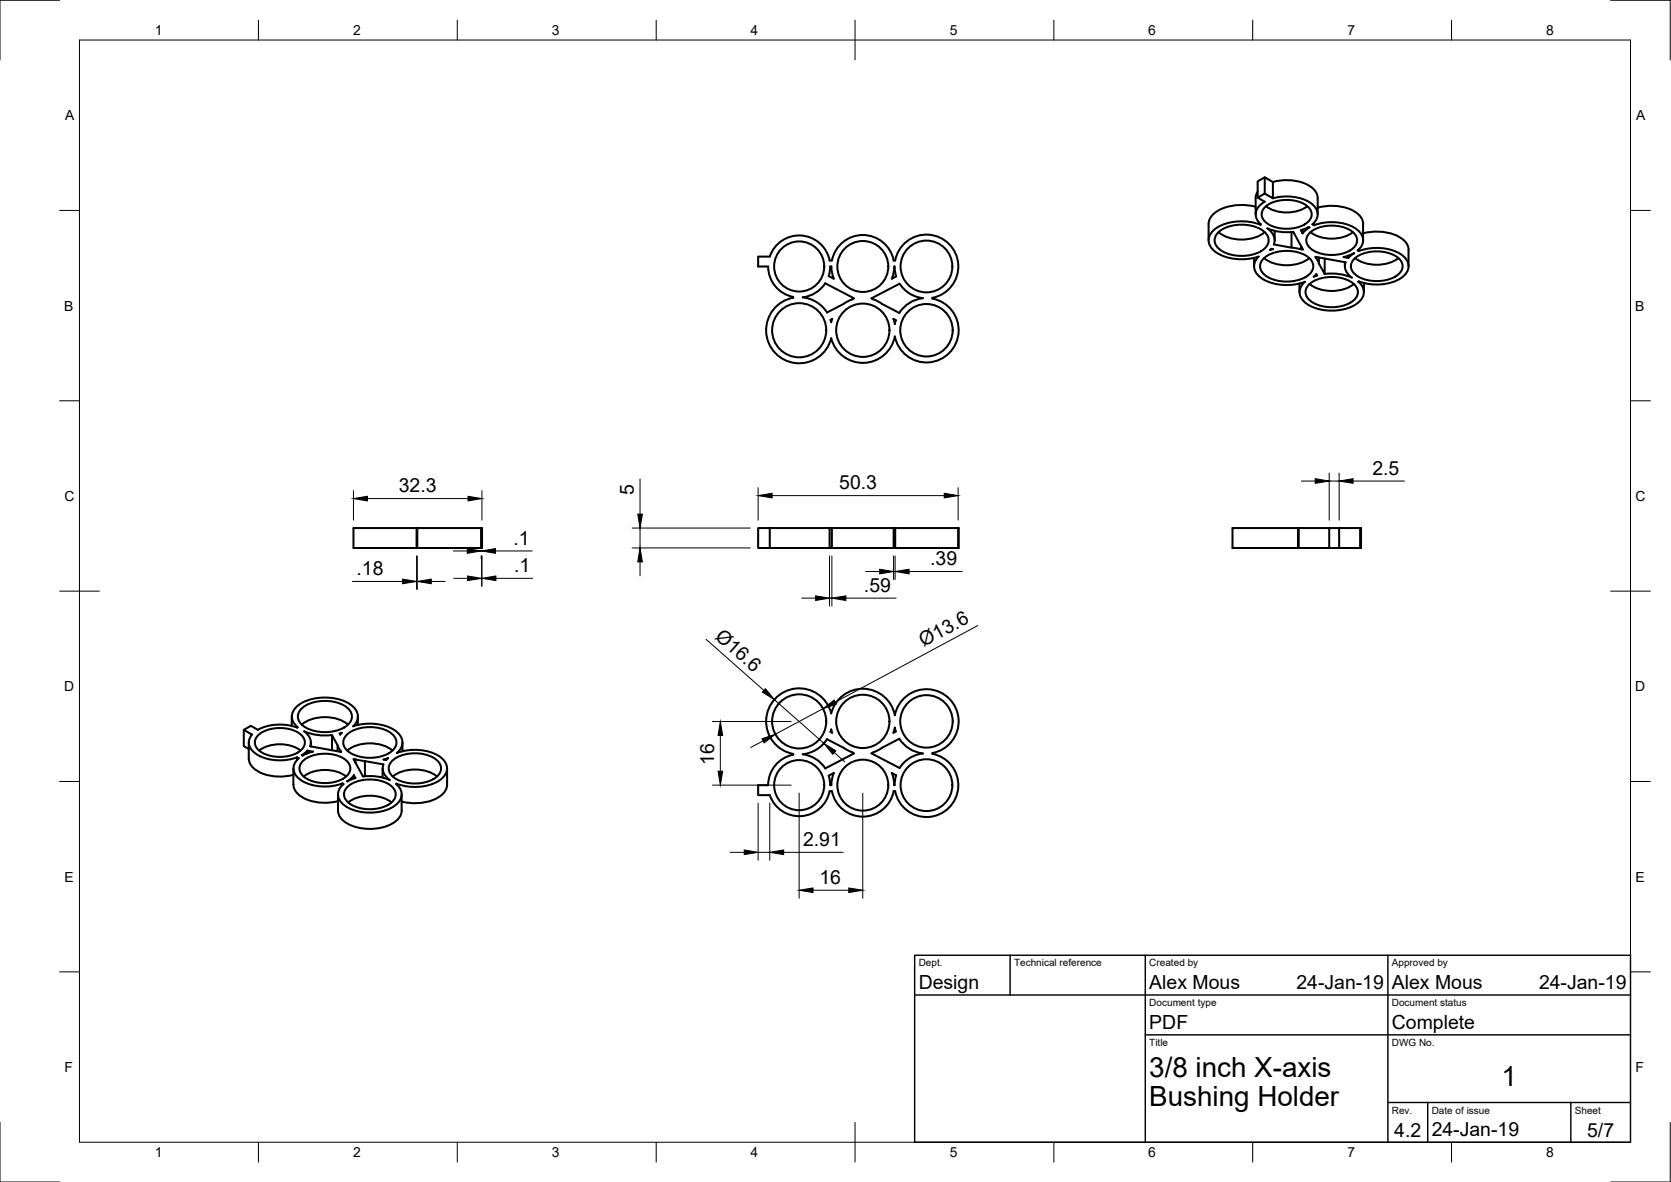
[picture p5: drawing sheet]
<svg xmlns="http://www.w3.org/2000/svg" width="420mm" height="297mm" viewBox="0 0 420 297" stroke-linecap="round" stroke-linejoin="round" font-family="sans-serif">
<!-- layer: Visible -->
<g fill="none" stroke="#000" stroke-width=".51">
<path d="M306.4 58.3a9.9 9.9 0 0 0 11.6 0M306.6 58.2a10.1 10.1 0 0 1 11.2 0 2.83 2.83 0 0 1 1.2 2.7 2.83 2.83 0 0 1-2 2.3 10.3 10.3 0 0 1-10.4-.6 2.67 2.67 0 0 1 0-4.4zM315.7 52a12.1 12.1 0 0 0-10.8 2 3.3 3.3 0 0 0-1 2.3v4.1M316.2 48.1l-.4 1.2-.1 4.6M316.9 56.3v.2l.1-.1M316.9 56.5a12.6 12.6 0 0 0-11.6 1.2 3.3 3.3 0 0 0 .5 5.7 12.8 12.8 0 0 0 10.7 1.1M318 50.7a3.3 3.3 0 0 0-1 5.7M318 44.6l-1.8 1v4.1l1.8 1M318 44.6l2.1 1.1v4.1l-2.1-1.2zM318 48.6l-1.8 1.1M318.3 51.8a9.3 9.3 0 0 0 10.4 0M318.3 51.8a9.4 9.4 0 0 1 10.4 0 2.62 2.62 0 0 1 1.1 2.5 2.62 2.62 0 0 1-1.8 2.1 9.6 9.6 0 0 1-9.7-.5 2.47 2.47 0 0 1 0-4.1z"/>
<path d="M320.1 45.7a11.4 11.4 0 0 1 10.2 1.9 3.2 3.2 0 0 1 1 2.2v4.1M320.1 49.8a11.7 11.7 0 0 1 10 1.6 3 3 0 0 1-.1 5l.4 .2M320.5 58v2.4M324.7 58.3v3.9l-4.4-.8M327.5 57.7v1l-.4-.8M329.2 57.2l-.2-.2-1.9 .9M329.3 57.2l-1.8 1.5M329.5 58.3a9.4 9.4 0 0 0 10.7 0M329.6 58.3a9.5 9.5 0 0 1 10.5 0 2.66 2.66 0 0 1 1.1 2.6 2.66 2.66 0 0 1-1.8 2.1 9.7 9.7 0 0 1-9.8-.5 2.52 2.52 0 0 1 0-4.2zM330.4 56v.6M330.4 56.6a12.1 12.1 0 0 1 10.8 1.1 3.1 3.1 0 0 1 .2 5.2l.3 .2M331.3 52.2a11.6 11.6 0 0 1 10.5 1.9 3.2 3.2 0 0 1 1 2.2"/>
<path d="M342.7 56.3v4.1M342.8 58.6a11.7 11.7 0 0 1 10.4 2 3.2 3.2 0 0 1 1 2.2v4.1M193.1 67a7.8 7.8 0 0 0 6.3 7.6v.2a8.3 8.3 0 0 0-4.5 13.9 8.3 8.3 0 0 0 14.1-3.7 8.2 8.2 0 0 0 8.2 6.2 8.2 8.2 0 0 0 7.8-6.7 8.1 8.1 0 0 0 13.7 4.2 8.1 8.1 0 0 0-4.3-13.7M207.5 71.2a7.8 7.8 0 0 1-5.7 3.5 8.4 8.4 0 0 1 6.2 3.8l6.8-3.5-7.3-3.8M208.6 65.5h.6M208.6 65.5a7.8 7.8 0 0 0-7.1-6.3 7.8 7.8 0 0 0-7.9 5.3h-3v2.5h2.5M208.7 67h.3M208.7 67l-.3 2.3M209 67l.2 1.5 .5 1.5-1.3-.6M209.2 65.5a7.9 7.9 0 0 1 7.7-6.4 7.9 7.9 0 0 1 7.8 6.4M219.1 75l7.1-3.7a8.2 8.2 0 0 0 5.9 3.6 8.1 8.1 0 0 0-6 3.7zM224.7 65.5h.4"/>
<path d="M224.8 67h.1M224.9 67l-.2 1.5-.5 1.5 1.1-.6-.4-2.4M225.1 65.5a8 8 0 0 1 13.5-4.2 8 8 0 0 1-4.1 13.5l-.1 .2M315.3 64.8v2.1M316.5 64.5a3.2 3.2 0 0 0 .5 5.3 12.5 12.5 0 0 0 11.1 1M317.8 64.8a9.8 9.8 0 0 0 11.4 0M318 64.7a10 10 0 0 1 11 0 2.78 2.78 0 0 1 1.2 2.7 2.78 2.78 0 0 1-1.9 2.2 10.2 10.2 0 0 1-10.3-.5 2.63 2.63 0 0 1 0-4.4zM319.6 62.5l.5 .1-.8 .2zM320.3 61.4a3.3 3.3 0 0 0-1.6-4 12.4 12.4 0 0 0 6.5 .9l2.4 4.4h-.4v-.8M324.7 62.2l2.4 .5M326.7 71.3v2.1M329.3 71.4a9.7 9.7 0 0 0 11.1 0"/>
<path d="M329.4 71.2a9.8 9.8 0 0 1 10.9 0 2.74 2.74 0 0 1 1.1 2.7 2.74 2.74 0 0 1-1.9 2.2 10 10 0 0 1-10.1-.5 2.59 2.59 0 0 1 0-4.4zM330.9 64.6v.2l-.2-.3 7.6 1.4M330.9 64.8l.7 1.4M331.2 69.2l-.9 .4 .7-.7 .2 .4M331.6 64.7v1.5l1.5 2.7v-3.9M338.2 65.9v1M338.3 65.9a3.2 3.2 0 0 0 1.6 3.9 12.9 12.9 0 0 0-6.8-1M339 64.2v.6l-1.2-.2 2.7-1-1.5 1.2M340.7 64.8a9.6 9.6 0 0 0 10.9 0M340.8 64.8a9.7 9.7 0 0 1 10.7 0 2.69 2.69 0 0 1 1.1 2.6 2.69 2.69 0 0 1-1.8 2.1 9.9 9.9 0 0 1-10-.5 2.54 2.54 0 0 1 0-4.2zM341.7 62.7v.4M341.7 63.1a12 12 0 0 1 11.3 1.4 3.2 3.2 0 0 1-.8 5.4 13.4 13.4 0 0 1-10.7 .9 3.2 3.2 0 0 1-.4 5.6 12.1 12.1 0 0 1-13.1-.5 3.1 3.1 0 0 1 .1-5.1"/>
<path d="M342.9 71.1v2.3M208.8 80.4l.5-.2-.3 .8zM224.6 80.2l.6 .3-.2 .9zM104.8 132.7h-15.9v5h15.9M104.8 132.7h.1v5h-.1zM104.9 132.7h16.1M104.9 137.7h16.1M121 132.7h.1M121 137.7h.1M121 132.7v5M121.1 132.7v5M190.6 132.7h2.9v5h-2.9z"/>
<path d="M193.5 132.7h15.1M209.2 137.7h15.5M209.2 132.7v5h-.6M224.7 132.7h-16.1v5h-15.1M224.7 132.7h.4v5h-.4zM225.1 132.7h15.8M225.1 137.7h15.8M240.9 132.7v5M326.4 132.7h-16.5v5h16.5v-5h.2v5h-.2M326.6 132.7h7.6M326.6 137.7h7.6M334.2 132.7h2.5v5h-2.5z"/>
<path d="M336.7 132.7h5.3M336.7 137.7h5.3M342 132.7h.1M342 137.7h.1M342 132.7v5M342.1 132.7v5M76.1 177.8a10.1 10.1 0 0 1 11.2 0 2.83 2.83 0 0 1 1.2 2.8 2.83 2.83 0 0 1-2 2.2 10.3 10.3 0 0 1-10.4-.5 2.67 2.67 0 0 1 0-4.5zM61.3 183.4l2.1 1.2M62.5 186.6l.1 4.1a4.7 4.7 0 0 0 3.6 3.8 12.9 12.9 0 0 0 7.6 .2M63.4 184.6a3.1 3.1 0 0 0 1 4.9 12.1 12.1 0 0 0 10.3 .8M64.8 183.4l-1.7-1-1.8 1v4.1l1.2 .7M64.9 183.4a13 13 0 0 1 9.9-.6 3.3 3.3 0 0 1 .4-5.7 12.5 12.5 0 0 1 13.4 .3 3.2 3.2 0 0 1 .2 5.1 12.5 12.5 0 0 1 11 1.4 3.2 3.2 0 0 1 0 5.3 12.1 12.1 0 0 1 11.3 1.4 3.3 3.3 0 0 1-.7 5.6 12.6 12.6 0 0 1-10.6 .8"/>
<path d="M65.2 188.6a9.3 9.3 0 0 1 10.4 0M65.2 184.5a9.4 9.4 0 0 1 10.3 0 2.62 2.62 0 0 1 1.1 2.6 2.62 2.62 0 0 1-1.8 2 9.6 9.6 0 0 1-9.6-.5 2.47 2.47 0 0 1 0-4.1zM73.4 180.1v2.3M73.8 193.1v4.1M73.8 197.2a4.7 4.7 0 0 0 3.6 3.8 13 13 0 0 0 7.6 .3M74.7 190.3v.7M74.7 190.3l.4 .3M75.1 190.5a3.1 3.1 0 0 0 .2 5.3 12 12 0 0 0 10.8 1.1M75.9 189.8l1.4-1.2 1.4 .3-2.6 1zM75.9 182.1a9.9 9.9 0 0 1 11.6 0M76.4 195.1a9.5 9.5 0 0 1 10.6 0M76.4 191a9.5 9.5 0 0 1 10.6 0 2.66 2.66 0 0 1 1.1 2.6 2.66 2.66 0 0 1-1.9 2.1 9.7 9.7 0 0 1-9.8-.5 2.52 2.52 0 0 1 0-4.2z"/>
<path d="M77.3 188.6v.7M78 187.5l7.8 1.5-.2-.3v.2M78.2 186.6v1M83.5 188.5v-3.8l1.4 2.6v1.5M83.5 184.7a13.5 13.5 0 0 1-7-.9 3.3 3.3 0 0 1 1.5 3.7M84.9 187.3l.7 1.4M85 199.6v4.1a4.5 4.5 0 0 0 3.3 3.7 12.3 12.3 0 0 0 11.2-1 3.5 3.5 0 0 0 1.5-2.7v-4.1M85.9 184.2l-.4 .4-.1-.3M86 184.2l-.6 .1M86.1 196.9v.4M86.1 196.9l.3 .1M86.4 197a3.2 3.2 0 0 0 .5 5.6 12 12 0 0 0 12.9-.6 3.1 3.1 0 0 0-.2-5"/>
<path d="M87.3 188.6a9.8 9.8 0 0 1 11.4 0M87.5 184.4a10 10 0 0 1 11 0 2.78 2.78 0 0 1 1.1 2.7 2.78 2.78 0 0 1-1.9 2.2 10.2 10.2 0 0 1-10.2-.5 2.63 2.63 0 0 1 0-4.4zM87.6 197.5a9.7 9.7 0 0 1 10.8 0 2.69 2.69 0 0 1 1.1 2.6 2.69 2.69 0 0 1-1.9 2.2 9.9 9.9 0 0 1-10-.6 2.54 2.54 0 0 1 0-4.2zM89 194.8l.4 .7-2.1 .8M89 194.8v.8M89 194.8l-1.7 1.5M89.4 191.6v-.8l-.5-.1 2.4 4.4a12.9 12.9 0 0 1 6.7 .9 3.4 3.4 0 0 1-1.6-3.9M89.4 190.8l2.4 .5M90 180.1v2.1M96.2 193.1v2.3M96.4 192.1l-4.6-.8v3.8M97.6 190.5l-.5 .5-.7-.1 1.2-.4"/>
<path d="M98.8 195.1a9.7 9.7 0 0 1 11.1 0M98.9 190.9a9.8 9.8 0 0 1 10.8 0 2.74 2.74 0 0 1 1.2 2.7 2.74 2.74 0 0 1-1.9 2.2 10 10 0 0 1-10.1-.5 2.59 2.59 0 0 1 0-4.4zM99.7 197h-.1M99.7 197v.2M101.2 186.6v2.2M112.4 193.1v4.1a4.8 4.8 0 0 1-3.7 3.9 13.4 13.4 0 0 1-7.7 .3M193.1 197.3a7.8 7.8 0 0 1 6.3-7.6v-.2a8.3 8.3 0 0 1-4.5-13.9 8.3 8.3 0 0 1 14.1 3.7 8.2 8.2 0 0 1 8.2-6.2 8.2 8.2 0 0 1 7.8 6.6 8.1 8.1 0 0 1 13.7-4.1 8.1 8.1 0 0 1-4.3 13.6v.2a8 8 0 0 1 4.2 13.6 8 8 0 0 1-13.5-4.2h-.4a7.9 7.9 0 0 1-7.8 6.4 7.9 7.9 0 0 1-7.7-6.4h-.6a7.8 7.8 0 0 1-7.1 6.3 7.8 7.8 0 0 1-7.9-5.3h-3v-2.5h2.5M201.8 189.5a8.3 8.3 0 0 0 6.1-3.7l6.9 3.5-7.3 3.8a7.8 7.8 0 0 0-5.7-3.5M208.7 197.3l-.3-2.4 1.3-.6-.5 1.5-.2 1.5h-.3M209.3 184.1l-.3-.8-.2 .6 .4 .3M225.2 183.8l-.6 .4M225.3 183.8l-.3-1-.4 1.3"/>
<path d="M225.3 194.8l-.5 2.5-.1-1.5-.5-1.5 1.1 .5M226.1 185.6a8.1 8.1 0 0 0 6 3.7 8.1 8.1 0 0 0-5.9 3.7l-7.1-3.7 7-3.6M87.5 201.7a9.6 9.6 0 0 1 10.9 0"/>
<circle cx="200.9" cy="67" r="6.3"/>
<circle cx="216.9" cy="67" r="6.4"/>
<circle cx="232.9" cy="67" r="6.5"/>
<circle cx="200.9" cy="83" r="6.8"/>
<circle cx="216.9" cy="83" r="6.7"/>
<circle cx="232.9" cy="83" r="6.6"/>
<circle cx="200.9" cy="181.3" r="6.8"/>
<circle cx="200.9" cy="197.3" r="6.3"/>
<circle cx="216.9" cy="181.3" r="6.7"/>
<circle cx="216.9" cy="197.3" r="6.4"/>
<circle cx="232.9" cy="181.3" r="6.6"/>
<circle cx="232.9" cy="197.3" r="6.5"/>
</g>
<!-- layer: Border -->
<g fill="none" stroke="#000" stroke-width=".25">
<path d="M15 .1h-15v15M20 10.1h390v276.9h-390zM65 5.1v5M115 5.1v5M165 5.1v5M215 5.1v10M265 5.1v5M315 5.1v5M365 5.1v5M405 .1h15v15M15 52.9h5M410 52.9h5"/>
<path d="M15 100.7h5M410 100.7h5M15 148.6h10M405 148.6h10M15 196.4h5M410 196.4h5M15 244.2h5M410 244.2h5M0 282.1v14.9h15M65 287v5M115 287v5M165 287v5"/>
<path d="M215 282.1v9.9M265 287v5M315 287v5M365 287v5M420 282.1v14.9h-15"/>
</g>
<!-- layer: TitleBlock -->
<path d="M230 240.1h180v46.9h-180zM230 250h180M254 240.1v9.9M288 240.1v46.9M349 240.1v46.9M288 260.1h122M349 277.1h61M359 277.1v9.9M395 277.1v9.9" fill="none" stroke="#000" stroke-width=".36"/>
<!-- layer: Dimensions -->
<g fill="none" stroke="#000" stroke-width=".25">
<path d="M334.2 118.9v11.8M336.7 118.9v11.8M88.9 123.3v7.4M92.4 125.3h25.3M104.8 139.7v8.4M104.9 139.7v8.4M114 138.5h3.5M121 139.7v.7M121 138.5h.1M121.1 139.7v7.6M121.2 123.3v7.4M121.2 139.7v7.6"/>
<path d="M124.6 138.5h9.2M158.9 137.7h29.7M158.9 132.7h29.7M160.9 120.4v8.8M160.9 132.7v5M190.6 122.5v8.2M194.1 124.6h43.3M208.6 139.7v12.6M209.2 139.7v12.6M224.7 139.7v5.9M225.1 139.7v5.9M240.9 122.5v8.2"/>
<path d="M327.2 120.9h3.5M334.2 120.9h2.5M340.2 120.9h13M88.6 146.1h12.6M104.8 146.1h.1M108.4 146.1h3.5M114.1 145.3h3.5M121.1 145.3h.1M124.7 145.3h9.2M160.9 141.2v3.5M201.6 150.3h3.5M208.6 150.3h.6"/>
<path d="M212.7 150.3h12.6M217.7 143.6h3.5M224.7 143.6h.4M228.6 143.6h13.4M245.9 157.2l-35.9 19.3M177.5 160.7l14.6 12.8M194.7 175.8l12.5 11M206.9 178.1l-12 6.4M179.1 197.3h19.8M179.1 181.3h19.8M181.1 184.8v9M191.9 186.2l-3.1 1.6"/>
<path d="M200.9 199.3v26.4M209.8 189.1l2.6 2.3M216.9 199.3v26.4M183.6 214.2h3.5M190.6 201.8v14.4M190.6 214.2h2.9M193.5 201.8v14.4M197 214.2h15M204.4 223.7h9"/>
</g>
<g fill="#000" stroke="#000" stroke-width=".25">
<path d="M88.9 125.3l3.5-.6v1.2zM117.5 137.9l3.5 .6-3.5 .6zM117.7 124.7l3.5 .6-3.5 .6zM121.1 138.5l3.5-.6v1.2zM160.4 129.2h1.1l-.6 3.5zM190.6 124.6l3.5-.6v1.1zM237.4 124l3.5 .6-3.5 .5zM330.7 120.3l3.5 .6-3.5 .6zM336.7 120.9l3.5-.6v1.2zM101.2 145.5l3.6 .6-3.6 .6zM104.9 146.1l3.5-.6v1.2zM117.6 144.7l3.5 .6-3.5 .6z"/>
<path d="M121.2 145.3l3.5-.6v1.2zM160.9 137.7l.6 3.5h-1.1zM205.1 149.7l3.5 .6-3.5 .6zM209.2 150.3l3.5-.6v1.2zM221.2 143.1l3.5 .5-3.5 .6zM225.1 143.6l3.5-.5v1.1zM192.5 173.1l2.2 2.7-3-1.9zM206.9 178.1l2.8-2.2 .6 1.1zM180.6 193.8h1.1l-.6 3.5zM181.1 181.3l.6 3.5h-1.1zM191.6 185.7l3.3-1.2-2.8 2.2zM207.2 186.8l3 1.9-.8 .9z"/>
<path d="M187.1 213.6l3.5 .6-3.5 .6zM193.5 214.2l3.5-.6v1.2zM200.9 223.7l3.5-.6v1.2zM213.4 223.1l3.5 .6-3.5 .6z"/>
</g>
<g font-size="7">
<text x="289" y="270.6">3/8 inch X-axis</text>
<text x="377.5" y="273">1</text>
<text x="289" y="278.1">Bushing Holder</text>
</g>
<g font-size="4.9">
<text x="345.1" y="119.3">2.5</text>
<text x="100.3" y="123.7">32.3</text>
<text x="159.4" y="124.4" transform="rotate(-90 159.4 124.4)">5</text>
<text x="211" y="123">50.3</text>
<text x="129.1" y="137">.1</text>
<text x="129.2" y="143.8">.1</text>
<text x="233.9" y="142.1">.39</text>
<text x="89.7" y="144.6">.18</text>
<text x="217.2" y="148.8">.59</text>
<text x="179.6" y="160.3" transform="rotate(41 179.6 160.3)">Ø16.6</text>
<text x="232.2" y="162.7" transform="rotate(-28 232.2 162.7)">Ø13.6</text>
<text x="179.6" y="192.2" transform="rotate(-90 179.6 192.2)">16</text>
<text x="201.9" y="212.6">2.91</text>
<text x="206.1" y="222.2">16</text>
<text x="231" y="248.5">Design</text>
<text x="289" y="248.5">Alex Mous</text>
<text x="326" y="248.5">24-Jan-19</text>
<text x="350" y="248.5">Alex Mous</text>
<text x="387" y="248.5">24-Jan-19</text>
<text x="289" y="258.6">PDF</text>
<text x="350" y="258.6">Complete</text>
<text x="350.6" y="285.7">4.2</text>
<text x="360" y="285.5">24-Jan-19</text>
<text x="399.1" y="285.7">5/7</text>
</g>
<g font-size="3.5">
<text x="39" y="8.8">1</text>
<text x="88.8" y="8.8">2</text>
<text x="138.8" y="8.8">3</text>
<text x="188.7" y="8.8">4</text>
<text x="238.8" y="8.8">5</text>
<text x="288.7" y="8.8">6</text>
<text x="338.8" y="8.8">7</text>
<text x="388.8" y="8.8">8</text>
<text x="16.4" y="30.2">A</text>
<text x="411.4" y="30.2">A</text>
<text x="16.2" y="78">B</text>
<text x="411.2" y="78">B</text>
<text x="16.2" y="125.9">C</text>
<text x="411.2" y="125.9">C</text>
<text x="16.2" y="173.7">D</text>
<text x="411.2" y="173.7">D</text>
<text x="16.2" y="221.6">E</text>
<text x="411.2" y="221.6">E</text>
<text x="16.2" y="269.4">F</text>
<text x="411.2" y="269.4">F</text>
<text x="39" y="290.8">1</text>
<text x="88.8" y="290.8">2</text>
<text x="138.8" y="290.8">3</text>
<text x="188.7" y="290.8">4</text>
<text x="238.8" y="290.8">5</text>
<text x="288.7" y="290.8">6</text>
<text x="338.8" y="290.8">7</text>
<text x="388.8" y="290.8">8</text>
</g>
<g font-size="2.5">
<text x="231" y="242.9">Dept.</text>
<text x="255" y="242.9">Technical reference</text>
<text x="289" y="242.9">Created by</text>
<text x="350" y="242.9">Approved by</text>
<text x="289" y="252.8">Document type</text>
<text x="350" y="252.8">Document status</text>
<text x="289" y="262.9">Title</text>
<text x="350" y="262.9">DWG No.</text>
<text x="350" y="279.9">Rev.</text>
<text x="360" y="279.9">Date of issue</text>
<text x="396" y="279.9">Sheet</text>
</g>
</svg>
